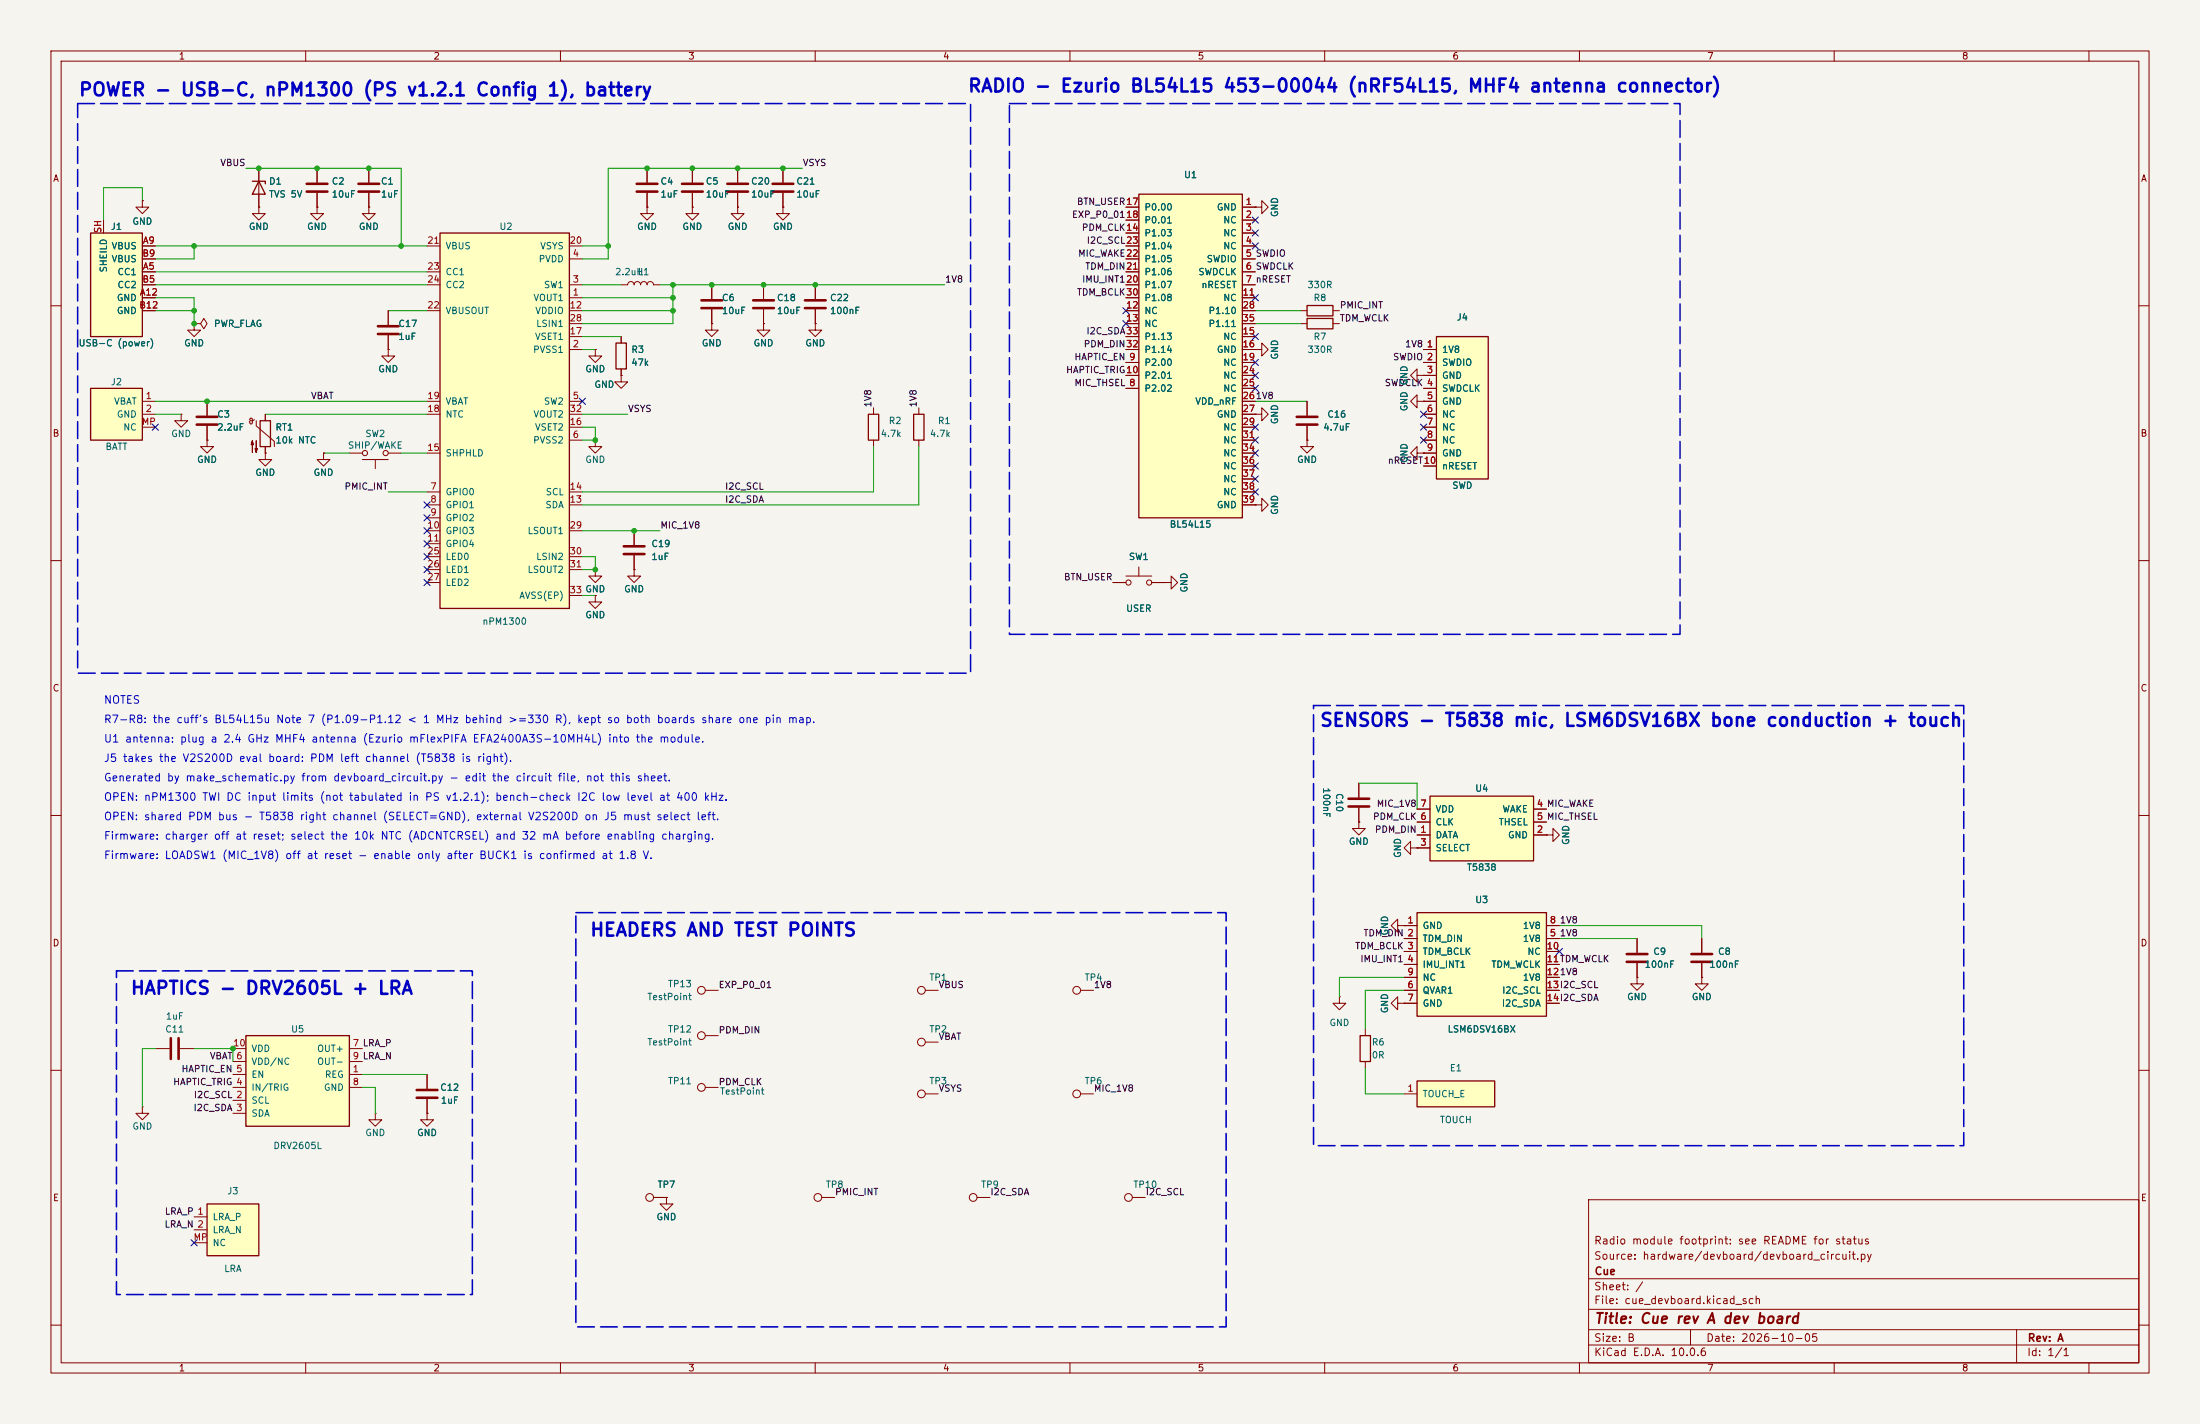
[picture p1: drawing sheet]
<svg xmlns="http://www.w3.org/2000/svg" width="432mm" height="279mm" viewBox="0 0 432 279" stroke-linecap="round" stroke-linejoin="round" font-family="sans-serif">
<path d="M0 0h431.8v279.4h-431.8z" fill="#f5f4ef" stroke="#f5f4ef" stroke-width=".2"/>
<g fill="none" stroke="#840000" stroke-width=".2">
<path d="M10 10h411.8v259.4h-411.8zM12 12h407.8v255.4h-407.8zM60 10v2M110 10v2M160 10v2M210 10v2M260 10v2M310 10v2M360 10v2M410 10v2M10 60h2M419.8 60h2"/>
<path d="M10 110h2M419.8 110h2M10 160h2M419.8 160h2M10 210h2M419.8 210h2M311.8 235.4h108v32h-108zM10 260h2M311.8 256.9h108M311.8 250.9h108M419.8 260h2M60 267.4v2"/>
<path d="M110 267.4v2M160 267.4v2M210 267.4v2M260 267.4v2M310 267.4v2M311.8 263.9h108M311.8 260.9h108M331.8 260.9v3M360 267.4v2M395.8 260.9v6.5M410 267.4v2"/>
</g>
<path d="M223.5 38.1h20.3v63.5h-20.3z" fill="#ffffc2"/>
<path d="M223.5 38.1h20.3v63.5h-20.3zM179.3 81.3h2.1v5.1h-2.1z" fill="none" stroke="#840000" stroke-width=".25"/>
<g fill="none" stroke="#840000" stroke-width=".2">
<path d="M221 40.6h2.5M221 43.2h2.5M221 45.7h2.5M221 48.3h2.5M221 50.8h2.5M221 53.3h2.5M221 55.9h2.5M221 58.4h2.5M243.8 40.6h2.6M243.8 43.2h2.6M243.8 45.7h2.6M243.8 48.3h2.6"/>
<path d="M243.8 50.8h2.6M243.8 53.3h2.6M243.8 55.9h2.6M243.8 58.4h2.6M221 76.2h2.5M221 71.1h2.5M221 73.7h2.5M221 61h2.5M221 63.5h2.5M221 66h2.5M221 68.6h2.5M243.8 76.2h2.6"/>
<path d="M243.8 71.1h2.6M243.8 73.7h2.6M243.8 61h2.6M243.8 63.5h2.6M243.8 66h2.6M243.8 68.6h2.6M243.8 78.7h2.6M180.3 80v1.3M180.3 86.4v1.2M243.8 81.3h2.6M243.8 83.8h2.6M243.8 86.4h2.6"/>
<path d="M243.8 88.9h2.6M243.8 91.4h2.6M243.8 94h2.6M243.8 96.5h2.6M243.8 99.1h2.6M334 184.2v2.7M334 189v2.8M222.2 235h2.6"/>
<circle cx="221.5" cy="234.9" r=".76"/>
</g>
<path d="M332 187.2h4M332 188.7h4" fill="none" stroke="#840000" stroke-width=".51"/>
<path d="M280.7 156.2h20.3v12.7h-20.3z" fill="#ffffc2"/>
<path d="M280.7 156.2h20.3v12.7h-20.3z" fill="none" stroke="#840000" stroke-width=".25"/>
<g fill="none" stroke="#840000" stroke-width=".2">
<path d="M116.8 86.4v1.2h1.3l-1.3 1.3-1.2-1.3h1.2M116.8 86.4h.1M116.8 116.8v1.3h1.3l-1.3 1.3-1.2-1.3h1.2M116.8 116.8h.1M116.8 111.8v1.2h1.3l-1.3 1.3-1.2-1.3h1.2M116.8 111.8h.1M124.5 111.8v1.2h1.2l-1.2 1.3-1.3-1.3h1.3M124.5 111.8h.1M278.1 158.8h2.6M301 158.8h2.5M278.1 163.8h2.6M278.1 166.4h2.6"/>
<path d="M278.1 161.3h2.6M301 163.8h2.5M301 161.3h2.5M334 191.8v1.2h1.3l-1.3 1.3-1.3-1.3h1.3M334 191.8h.1"/>
</g>
<path d="M17.8 76.2h10.1v10.2h-10.1z" fill="#ffffc2"/>
<path d="M17.8 76.2h10.1v10.2h-10.1z" fill="none" stroke="#840000" stroke-width=".25"/>
<path d="M27.9 78.7h2.6M27.9 81.3h2.6M27.9 83.8h2.6" fill="none" stroke="#840000" stroke-width=".2"/>
<path d="M86.4 45.7h25.4v73.7h-25.4z" fill="#ffffc2"/>
<path d="M86.4 45.7h25.4v73.7h-25.4zM120.9 67.3h2v5.1h-2z" fill="none" stroke="#840000" stroke-width=".25"/>
<g fill="none" stroke="#840000" stroke-width=".2">
<path d="M83.8 55.9h2.6M83.8 48.3h2.6M83.8 53.3h2.6M111.8 58.4h2.5M111.8 55.9h2.5M111.8 50.8h2.5M111.8 48.3h2.5M121.9 55.9l1.3-.1a.63 .63 0 0 1 .6-.6 .63 .63 0 0 1 .7 .7v-.1a.63 .63 0 0 1 .6-.6 .63 .63 0 0 1 .6 .7v-.1a.63 .63 0 0 1 .7-.6 .63 .63 0 0 1 .6 .7v-.1a.63 .63 0 0 1 .7-.6 .63 .63 0 0 1 .6 .7h1.2M127 40.6v1.3h1.3l-1.3 1.3-1.3-1.3h1.3M127 40.6h.1M139.7 55.9v2.8M149.9 55.9v2.8"/>
<path d="M83.8 78.7h2.6M83.8 61h2.6M111.8 68.6h2.5M111.8 78.7h2.5M111.8 61h2.5M111.8 66h2.5M111.8 63.5h2.5M116.8 68.6v1.3h1.3l-1.3 1.2-1.2-1.2h1.2M116.8 68.6h.1M121.9 73.7v1.2h1.3l-1.3 1.3-1.3-1.3h1.3M121.9 73.7h.1M121.9 66v1.3"/>
<path d="M121.9 72.4v1.3M139.7 63.5v1.3h1.3l-1.3 1.2-1.3-1.2h1.3M139.7 63.5h.1M139.7 60.7v2.8M149.9 63.5v1.3h1.2l-1.2 1.2-1.3-1.2h1.3M149.9 63.5h.1M149.9 60.7v2.8M83.8 96.5h2.6M83.8 99.1h2.6M83.8 88.9h2.6M83.8 81.3h2.6M111.8 86.4h2.5"/>
<path d="M111.8 96.5h2.5M111.8 99.1h2.5M111.8 83.8h2.5M111.8 81.3h2.5M83.8 101.6h2.6M83.8 104.1h2.6M83.8 106.7h2.6M83.8 109.2h2.6M83.8 111.8h2.6M83.8 114.3h2.6M111.8 104.1h2.5M111.8 109.2h2.5"/>
<path d="M111.8 111.8h2.5M111.8 116.8h2.5M266.7 153.7v2.8M266.7 158.5v2.8M266.7 161.3v1.3h1.3l-1.3 1.2-1.3-1.2h1.3M266.7 161.3h.1M276.9 166.4v-1.3l-1.3 1.3 1.3 1.2v-1.2h1.2M278.1 166.4h.1M303.5 163.8h1.3v-1.2l1.3 1.2-1.3 1.3v-1.3M303.5 163.8h.1M274.3 196.9v-1.3l-1.3 1.3 1.3 1.2v-1.2h1.3M274.3 181.6v-1.3l-1.3 1.3 1.3 1.3v-1.3h1.3"/>
<path d="M275.6 196.9h.1M275.6 181.6h.1M321.3 191.8v1.2h1.3l-1.3 1.3-1.3-1.3h1.3M321.3 191.8h.1M321.3 184.2v2.7M321.3 189v2.8"/>
</g>
<path d="M137.7 58.9h4M147.8 58.9h4.1M137.7 60.5h4M147.8 60.5h4.1M264.7 156.7h4M264.7 158.2h4M319.3 187.2h4M319.3 188.7h4" fill="none" stroke="#840000" stroke-width=".51"/>
<path d="M278.1 212.1h15.3v5.1h-15.3z" fill="#ffffc2"/>
<path d="M267 203.2h2v5.1h-2zM278.1 212.1h15.3v5.1h-15.3z" fill="none" stroke="#840000" stroke-width=".25"/>
<path d="M268 201.9v1.3M268 208.3v1.3M275.6 214.6h2.5" fill="none" stroke="#840000" stroke-width=".2"/>
<path d="M278.1 179.1h25.4v20.3h-25.4z" fill="#ffffc2"/>
<path d="M278.1 179.1h25.4v20.3h-25.4z" fill="none" stroke="#840000" stroke-width=".25"/>
<g fill="none" stroke="#840000" stroke-width=".2">
<path d="M127 33v2.8M127 37.8v2.8M135.9 33v2.8M135.9 37.8v2.8M144.8 33v2.8M144.8 37.8v2.8M153.7 33v2.8M153.7 37.8v2.8M135.9 40.6v1.3h1.3l-1.3 1.3-1.3-1.3h1.3M135.9 40.6h.1M144.8 40.6v1.3h1.2l-1.2 1.3-1.3-1.3h1.3M144.8 40.6h.1"/>
<path d="M153.7 40.6v1.3h1.2l-1.2 1.3-1.3-1.3h1.3M153.7 40.6h.1M160 55.9v2.8M160 63.5v1.3h1.3l-1.3 1.2-1.3-1.2h1.3M160 63.5h.1M160 60.7v2.8M262.9 195.6v1.3h1.3l-1.3 1.2-1.3-1.2h1.3M262.9 195.6h.1M275.6 181.6h2.5M275.6 184.2h2.5M275.6 186.7h2.5M275.6 189.2h2.5"/>
<path d="M275.6 194.3h2.5M275.6 196.9h2.5M275.6 191.8h2.5M303.5 181.6h2.6M303.5 184.2h2.6M303.5 186.7h2.6M303.5 189.2h2.6M303.5 194.3h2.6M303.5 196.9h2.6M303.5 191.8h2.6M73.7 218.4v1.3h1.2l-1.2 1.3-1.3-1.3h1.3M73.7 218.4h.1"/>
</g>
<path d="M125 36.1h4M125 37.6h4M133.9 36.1h4M133.9 37.6h4M142.7 36.1h4.1M142.7 37.6h4.1M151.6 36.1h4.1M151.6 37.6h4.1M158 58.9h4.1M158 60.5h4.1" fill="none" stroke="#840000" stroke-width=".51"/>
<path d="M40.6 236.2h10.2v10.2h-10.2z" fill="#ffffc2"/>
<path d="M40.6 236.2h10.2v10.2h-10.2z" fill="none" stroke="#840000" stroke-width=".25"/>
<g fill="none" stroke="#840000" stroke-width=".2">
<path d="M27.9 217.2v1.2h1.3l-1.3 1.3-1.2-1.3h1.2M27.9 217.2h.1M30.5 205.7h2.8M35.3 205.7h2.8M83.8 218.4v1.3h1.3l-1.3 1.3-1.3-1.3h1.3M83.8 218.4h.1M83.8 210.8v2.8M83.8 215.6v2.8M38.1 238.8h2.5M128.3 235h2.5M130.8 235v1.2h1.3l-1.3 1.3-1.3-1.3h1.3M130.8 235h.1"/>
<path d="M38.1 241.3h2.5M38.1 243.8h2.5"/>
<circle cx="127.5" cy="234.9" r=".76"/>
</g>
<path d="M33.5 203.7v4.1M35.1 203.7v4.1M81.8 213.9h4.1M81.8 215.4h4.1" fill="none" stroke="#840000" stroke-width=".51"/>
<path d="M48.3 203.2h20.3v17.8h-20.3z" fill="#ffffc2"/>
<path d="M51.1 82.6h2v5h-2zM48.3 203.2h20.3v17.8h-20.3z" fill="none" stroke="#840000" stroke-width=".25"/>
<g fill="none" stroke="#840000" stroke-width=".2">
<path d="M27.9 39.4v1.2h1.3l-1.3 1.3-1.2-1.3h1.2M27.9 39.4h.1M50.8 40.6v1.3h1.3l-1.3 1.3-1.3-1.3h1.3M50.8 40.6h.1M62.2 40.6v1.3h1.3l-1.3 1.3-1.2-1.3h1.2M62.2 40.6h.1M72.4 40.6v1.3h1.3l-1.3 1.3-1.3-1.3h1.3M72.4 40.6h.1M38.1 63.5h1.3l.6-1 .6 1-.6 1-.6-1M38.1 63.5h.1M38.1 63.5v1.3h1.3l-1.3 1.2-1.3-1.2h1.3M40.6 78.7v2.8"/>
<path d="M76.2 68.6v1.3h1.3l-1.3 1.2-1.3-1.2h1.3M76.2 68.6h.1M76.2 61v2.8M76.2 65.8v2.8M40.6 86.4v1.2h1.3l-1.3 1.3-1.2-1.3h1.2M40.6 86.4h.1M40.6 83.6v2.8M49.5 82.3l-.1 .8h-.3l-.2-.4M49.5 82.3l-.2-.3-.3 .3 .1 .2 .3 .1 .5-.3M50.3 82.6v1l3.5 3v1M52.1 88.9v1.3h1.2l-1.2 1.2-1.3-1.2h1.3M52.1 88.9h.1"/>
<path d="M52.1 81.3v1.3M52.1 87.6v1.3M63.5 88.9v1.3h1.3l-1.3 1.2-1.3-1.2h1.3M63.5 88.9h.1M68.6 88.9h2.5M71.1 90.2h5.1M73.7 90.2v1.7M76.2 88.9h2.5M138.4 194.3h2.6M45.7 210.8h2.6M45.7 215.9h2.6M45.7 218.4h2.6"/>
<path d="M45.7 213.4h2.6M45.7 208.3h2.6M45.7 205.7h2.6M68.6 210.8h2.5M68.6 213.4h2.5M68.6 208.3h2.5M68.6 205.7h2.5M138.4 203.2h2.6"/>
<circle cx="71.6" cy="88.9" r=".51"/>
<circle cx="75.7" cy="88.9" r=".51"/>
<circle cx="137.7" cy="194.3" r=".76"/>
<circle cx="137.7" cy="203.2" r=".76"/>
</g>
<g fill="#840000" stroke="#840000" stroke-width=".2">
<path d="M49.5 86.5l.3 .7h-.5l.2-.7v2.3z"/>
<path d="M50.3 86.5v2.3l-.3-.8h.5l-.2 .8z"/>
</g>
<path d="M74.2 64h4M74.2 65.5h4M38.6 81.8h4.1M38.6 83.3h4.1" fill="none" stroke="#840000" stroke-width=".51"/>
<path d="M17.8 45.7h10.1v20.3h-10.1z" fill="#ffffc2"/>
<path d="M49.5 35.6h2.6v.5M50.8 35.6l1.3 2.5h-2.6zM17.8 45.7h10.1v20.3h-10.1zM256.5 59.9h5.1v2.1h-5.1zM256.5 62.5h5.1v2h-5.1zM170.4 81.3h2.1v5.1h-2.1z" fill="none" stroke="#840000" stroke-width=".25"/>
<g fill="none" stroke="#840000" stroke-width=".2">
<path d="M50.8 33v7.6M62.2 33v2.8M62.2 37.8v2.8M72.4 33v2.8M72.4 37.8v2.8M20.3 43.2v2.5M27.9 53.3h2.6M27.9 48.3h2.6M27.9 58.4h2.6M27.9 55.9h2.6M27.9 50.8h2.6M27.9 61h2.6"/>
<path d="M246.4 68.6h1.2v-1.3l1.3 1.3-1.3 1.3v-1.3M246.4 68.6h.1M255.3 61h1.2M255.3 63.5h1.2M256.5 78.7v2.8M261.6 61h1.3M261.6 63.5h1.3M278.1 78.7v-1.2l-1.2 1.2 1.2 1.3v-1.3h1.3M278.1 73.7v-1.3l-1.2 1.3 1.2 1.2v-1.2h1.3M279.4 78.7h.1M279.4 73.7h.1M35.6 81.3v1.3h1.2l-1.2 1.2-1.3-1.2h1.3"/>
<path d="M35.6 81.3h.1M171.4 80v1.3M171.4 86.4v1.2M246.4 81.3h1.2v-1.3l1.3 1.3-1.3 1.3v-1.3M246.4 81.3h.1M256.5 86.4v1.2h1.3l-1.3 1.3-1.2-1.3h1.2M256.5 86.4h.1M256.5 83.6v2.8M278.1 88.9v-1.3l-1.2 1.3 1.2 1.3v-1.3h1.3M279.4 88.9h.1M124.5 104.1v2.8M124.5 109v2.8"/>
<path d="M218.4 114.3h2.6M221 113h5.1M223.5 111.3v1.7M226.1 114.3h2.5M228.6 114.3h1.3v-1.3l1.2 1.3-1.2 1.3v-1.3M228.6 114.3h.1M181.6 194.3h2.5M212.1 194.3h2.5M138.4 213.4h2.6M181.6 204.5h2.5M181.6 214.6h2.5M212.1 214.6h2.5"/>
<path d="M161.3 235h2.5M191.8 235h2.5"/>
<circle cx="221.5" cy="114.3" r=".51"/>
<circle cx="225.6" cy="114.3" r=".51"/>
<circle cx="180.8" cy="194.3" r=".76"/>
<circle cx="211.3" cy="194.3" r=".76"/>
<circle cx="137.7" cy="213.4" r=".76"/>
<circle cx="180.8" cy="204.5" r=".76"/>
<circle cx="180.8" cy="214.6" r=".76"/>
<circle cx="211.3" cy="214.6" r=".76"/>
<circle cx="160.5" cy="234.9" r=".76"/>
<circle cx="191" cy="234.9" r=".76"/>
</g>
<path d="M60.2 36.1h4.1M60.2 37.6h4.1M70.4 36.1h4M70.4 37.6h4M254.5 81.8h4.1M254.5 83.3h4.1M122.4 107.2h4.1M122.4 108.7h4.1" fill="none" stroke="#840000" stroke-width=".51"/>
<path d="M281.9 66h10.2v28h-10.2z" fill="#ffffc2"/>
<path d="M281.9 66h10.2v28h-10.2z" fill="none" stroke="#840000" stroke-width=".25"/>
<g fill="none" stroke="#840000" stroke-width=".2">
<path d="M27.9 39.4h.1M50.8 33v2.6M50.8 38.1v2.5M62.2 33v2.8M62.2 37.8v2.8M72.4 33v2.8M72.4 37.8v2.8M127 33v2.8M127 37.8v2.8M135.9 33v2.8M135.9 37.8v2.8M144.8 33v2.8"/>
<path d="M144.8 37.8v2.8M153.7 33v2.8M153.7 37.8v2.8M20.3 43.2v2.5M27.9 48.3h2.6M27.9 50.8h2.6M27.9 53.3h2.6M27.9 55.9h2.6M27.9 58.4h2.6M50.8 40.6h.1M62.2 40.6h.1M72.4 40.6h.1"/>
<path d="M127 40.6h.1M135.9 40.6h.1M139.7 55.9v2.8M144.8 40.6h.1M149.9 55.9v2.8M153.7 40.6h.1M160 55.9v2.8M221 40.6h2.5M221 43.2h2.5M221 45.7h2.5M221 48.3h2.5M221 50.8h2.5"/>
<path d="M221 53.3h2.5M221 55.9h2.5M221 58.4h2.5M243.8 40.6h2.6M243.8 43.2h2.6M243.8 45.7h2.6M243.8 48.3h2.6M243.8 50.8h2.6M243.8 53.3h2.6M243.8 55.9h2.6M243.8 58.4h2.6M246.4 40.6h1.2v-1.2l1.3 1.2-1.3 1.3v-1.3"/>
<path d="M246.4 40.6h.1M27.9 61h2.6M38.1 63.5h.1M40.6 78.7v2.8M76.2 68.6h.1M76.2 61v2.8M76.2 65.8v2.8M116.8 68.6h.1M121.9 73.7h.1M121.9 66v1.3M121.9 72.4v1.3M139.7 63.5h.1"/>
<path d="M139.7 60.7v2.8M149.9 63.5h.1M149.9 60.7v2.8M160 63.5h.1M160 60.7v2.8M221 68.6h2.5M221 71.1h2.5M221 73.7h2.5M221 76.2h2.5M221 61h2.5M221 63.5h2.5M221 66h2.5"/>
<path d="M243.8 68.6h2.6M243.8 71.1h2.6M243.8 73.7h2.6M243.8 76.2h2.6M243.8 78.7h2.6M243.8 61h2.6M243.8 63.5h2.6M243.8 66h2.6M246.4 68.6h.1M256.5 78.7v2.8M279.4 73.7h.1M279.4 78.7h.1"/>
<path d="M279.4 68.6h2.5M279.4 71.1h2.5M279.4 73.7h2.5M279.4 76.2h2.5M279.4 78.7h2.5M40.6 86.4h.1M40.6 83.6v2.8M52.1 88.9h.1M52.1 81.3v1.3M52.1 87.6v1.3M63.5 88.9h.1M243.8 81.3h2.6"/>
<path d="M243.8 83.8h2.6M243.8 86.4h2.6M243.8 88.9h2.6M243.8 91.4h2.6M243.8 94h2.6M243.8 96.5h2.6M243.8 99.1h2.6M246.4 99.1h1.2v-1.3l1.3 1.3-1.3 1.2v-1.2M246.4 99.1h.1M246.4 81.3h.1M256.5 86.4h.1M256.5 83.6v2.8"/>
<path d="M279.4 88.9h.1M279.4 81.3h2.5M279.4 83.8h2.5M279.4 86.4h2.5M279.4 88.9h2.5M279.4 91.4h2.5M116.8 111.8h.1M116.8 116.8h.1M124.5 111.8h.1M124.5 104.1v2.8M124.5 109v2.8M218.4 114.3h2.6"/>
<path d="M226.1 114.3h2.5M228.6 114.3h.1M266.7 153.7v2.8M266.7 158.5v2.8M278.1 158.8h2.6M301 158.8h2.5M266.7 161.3h.1M278.1 166.4h.1M278.1 163.8h2.6M278.1 166.4h2.6M278.1 161.3h2.6M301 163.8h2.5"/>
<path d="M301 161.3h2.5M303.5 163.8h.1M275.6 196.9h.1M275.6 181.6h.1M275.6 181.6h2.5M275.6 184.2h2.5M275.6 186.7h2.5M275.6 189.2h2.5M275.6 194.3h2.5M275.6 196.9h2.5M275.6 191.8h2.5M303.5 181.6h2.6"/>
<path d="M303.5 184.2h2.6M303.5 186.7h2.6M303.5 189.2h2.6M303.5 194.3h2.6M303.5 196.9h2.6M303.5 191.8h2.6M321.3 191.8h.1M321.3 184.2v2.7M321.3 189v2.8M334 191.8h.1M334 184.2v2.7M334 189v2.8"/>
<path d="M83.8 218.4h.1M83.8 210.8v2.8M83.8 215.6v2.8M128.3 235h2.5M130.8 235h.1"/>
</g>
<g fill="none" stroke="#009600" stroke-width=".2">
<path d="M27.9 39.4v-2.6h-7.6v6.4M48.3 33h30.4v15.3M157.5 33h-38.1v17.8h-5.1M30.5 48.3h53.3M30.5 53.3h53.3M30.5 55.9h53.3M30.5 58.4h7.6v5.1M38.1 48.3v2.5h-7.6M114.3 48.3h5.1M114.3 55.9h7.6M114.3 58.4h17.8M129.5 55.9h55.9"/>
<path d="M132.1 55.9v7.6h-17.8M30.5 78.7h53.3M30.5 61h7.6M76.2 61h7.6M114.3 61h17.8M114.3 68.6h2.5M114.3 66h7.6M246.4 78.7h10.1M246.4 63.5h8.9M246.4 61h8.9M30.5 81.3h5.1M52.1 81.3h31.7"/>
<path d="M63.5 88.9h5.1M76.2 96.5h7.6M78.7 88.9h5.1M114.3 81.3h8.9M114.3 83.8h2.5v2.6h-2.5M171.4 87.6v8.9h-57.1M180.3 87.6v11.5h-66M114.3 116.8h2.5M114.3 104.1h15.2M114.3 109.2h2.5v2.6h-2.5M266.7 153.7h11.4v5.1M275.6 191.8h-12.7v3.8"/>
<path d="M275.6 194.3h-7.6v7.6M306.1 184.2h15.2M306.1 181.6h27.9v2.6M30.5 205.7h-2.6v11.5M38.1 205.7h7.6v2.6M71.1 213.4h2.6v5M71.1 210.8h12.7M268 209.6v5h7.6"/>
</g>
<g fill="none" stroke="#000084" stroke-width=".2">
<path d="M245.8 45.1l1.2 1.2M245.8 47.7l1.2 1.2M245.8 42.6l1.2 1.2M245.8 57.8l1.2 1.2M247 45.1l-1.2 1.2M247 47.7l-1.2 1.2M247 42.6l-1.2 1.2M247 57.8l-1.2 1.2M113.7 78.1l1.2 1.2M114.9 78.1l-1.2 1.2M220.4 60.4l1.2 1.2M220.4 62.9l1.2 1.2"/>
<path d="M221.6 60.4l-1.2 1.2M221.6 62.9l-1.2 1.2M245.8 65.4l1.2 1.2M245.8 75.6l1.2 1.2M245.8 73.1l1.2 1.2M245.8 70.5l1.2 1.2M247 65.4l-1.2 1.2M247 75.6l-1.2 1.2M247 73.1l-1.2 1.2M247 70.5l-1.2 1.2M29.9 83.2l1.2 1.2M31.1 83.2l-1.2 1.2"/>
<path d="M83.2 98.5l1.2 1.2M84.4 98.5l-1.2 1.2M245.8 93.4l1.2 1.2M245.8 83.2l1.2 1.2M245.8 88.3l1.2 1.2M245.8 85.8l1.2 1.2M245.8 95.9l1.2 1.2M245.8 90.8l1.2 1.2M247 93.4l-1.2 1.2M247 83.2l-1.2 1.2M247 88.3l-1.2 1.2M247 85.8l-1.2 1.2"/>
<path d="M247 95.9l-1.2 1.2M247 90.8l-1.2 1.2M278.8 83.2l1.2 1.2M278.8 85.8l1.2 1.2M278.8 80.7l1.2 1.2M280 83.2l-1.2 1.2M280 85.8l-1.2 1.2M280 80.7l-1.2 1.2M83.2 103.5l1.2 1.2M83.2 106.1l1.2 1.2M83.2 108.6l1.2 1.2M83.2 101l1.2 1.2"/>
<path d="M83.2 111.2l1.2 1.2M83.2 113.7l1.2 1.2M84.4 103.5l-1.2 1.2M84.4 106.1l-1.2 1.2M84.4 108.6l-1.2 1.2M84.4 101l-1.2 1.2M84.4 111.2l-1.2 1.2M84.4 113.7l-1.2 1.2M305.5 186.1l1.2 1.2M306.7 186.1l-1.2 1.2M37.5 243.2l1.2 1.2M38.7 243.2l-1.2 1.2"/>
</g>
<path d="M15.2 20.3h175.3v111.8h-175.3zM198.1 20.3h131.6v104.2h-131.6zM257.8 138.4h127.6v86.4h-127.6zM113 179.1h127.7v81.3h-127.7zM22.9 190.5h69.8v63.5h-69.8z" fill="none" stroke="#0000c2" stroke-width=".3" stroke-dasharray="3.3 1.2"/>
<g fill="#009600" stroke="#009600" stroke-width=".2">
<circle cx="116.8" cy="111.8" r=".46"/>
<circle cx="116.8" cy="86.4" r=".46"/>
<circle cx="78.7" cy="48.3" r=".46"/>
<circle cx="119.4" cy="48.3" r=".46"/>
<circle cx="127" cy="33" r=".46"/>
<circle cx="62.2" cy="33" r=".46"/>
<circle cx="72.4" cy="33" r=".46"/>
<circle cx="38.1" cy="48.3" r=".46"/>
<circle cx="50.8" cy="33" r=".46"/>
<circle cx="38.1" cy="63.5" r=".46"/>
<circle cx="38.1" cy="61" r=".46"/>
<circle cx="45.7" cy="205.7" r=".46"/>
<circle cx="153.7" cy="33" r=".46"/>
<circle cx="144.8" cy="33" r=".46"/>
<circle cx="135.9" cy="33" r=".46"/>
<circle cx="139.7" cy="55.9" r=".46"/>
<circle cx="132.1" cy="55.9" r=".46"/>
<circle cx="40.6" cy="78.7" r=".46"/>
<circle cx="132.1" cy="58.4" r=".46"/>
<circle cx="160" cy="55.9" r=".46"/>
<circle cx="124.5" cy="104.1" r=".46"/>
<circle cx="149.9" cy="55.9" r=".46"/>
<circle cx="132.1" cy="61" r=".46"/>
</g>
<g font-size="2.5" fill="#0000c2">
<text x="15.3" y="19.5">POWER - USB-C, nPM1300 (PS v1.2.1 Config 1), battery</text>
<text x="189.8" y="18.7">RADIO - Ezurio BL54L15 453-00044 (nRF54L15, MHF4 antenna connector)</text>
<text x="258.9" y="143.2">SENSORS - T5838 mic, LSM6DSV16BX bone conduction + touch</text>
<text x="115.7" y="184.3">HEADERS AND TEST POINTS</text>
<text x="25.5" y="195.8">HAPTICS - DRV2605L + LRA</text>
</g>
<text font-size="2" fill="#840000" x="312.8" y="260.2">Title: Cue rev A dev board</text>
<g font-size="1.5" fill="#0000c2">
<text x="20.3" y="138.4">NOTES</text>
<text x="20.3" y="142.3">R7-R8: the cuff's BL54L15u Note 7 (P1.09-P1.12 &lt; 1 MHz behind &gt;=330 R), kept so both boards share one pin map.</text>
<text x="20.3" y="146.1">U1 antenna: plug a 2.4 GHz MHF4 antenna (Ezurio mFlexPIFA EFA2400A3S-10MH4L) into the module.</text>
<text x="20.3" y="149.9">J5 takes the V2S200D eval board: PDM left channel (T5838 is right).</text>
<text x="20.3" y="153.7">Generated by make_schematic.py from devboard_circuit.py - edit the circuit file, not this sheet.</text>
<text x="20.3" y="157.5">OPEN: nPM1300 TWI DC input limits (not tabulated in PS v1.2.1); bench-check I2C low level at 400 kHz.</text>
<text x="20.3" y="161.3">OPEN: shared PDM bus - T5838 right channel (SELECT=GND), external V2S200D on J5 must select left.</text>
<text x="20.3" y="165.1">Firmware: charger off at reset; select the 10k NTC (ADCNTCRSEL) and 32 mA before enabling charging.</text>
<text x="20.3" y="168.9">Firmware: LOADSW1 (MIC_1V8) off at reset - enable only after BUCK1 is confirmed at 1.8 V.</text>
</g>
<g font-size="1.5" fill="#840000">
<text x="312.8" y="244.5">Radio module footprint: see README for status</text>
<text x="312.8" y="247.5">Source: hardware/devboard/devboard_circuit.py</text>
<text x="312.8" y="250.5">Cue</text>
<text x="312.8" y="256.2">File: cue_devboard.kicad_sch</text>
<text x="312.8" y="253.5">Sheet: /</text>
<text x="312.8" y="263.6">Size: B</text>
<text x="334.8" y="263.6">Date: 2026-10-05</text>
<text x="397.8" y="263.6">Rev: A</text>
<text x="312.8" y="266.4">KiCad E.D.A. 10.0.6</text>
<text x="397.8" y="266.4">Id: 1/1</text>
</g>
<g font-size="1.3" fill="#840000">
<text x="35" y="12">1</text>
<text x="85" y="12">2</text>
<text x="135" y="12">3</text>
<text x="185" y="12">4</text>
<text x="235" y="12">5</text>
<text x="285" y="12">6</text>
<text x="335" y="12">7</text>
<text x="385" y="12">8</text>
<text x="10.3" y="36">A</text>
<text x="420.1" y="36">A</text>
<text x="10.2" y="86">B</text>
<text x="420" y="86">B</text>
<text x="10.2" y="136">C</text>
<text x="420" y="136">C</text>
<text x="10.2" y="186">D</text>
<text x="420" y="186">D</text>
<text x="10.3" y="236">E</text>
<text x="420.1" y="236">E</text>
<text x="35" y="269.4">1</text>
<text x="85" y="269.4">2</text>
<text x="135" y="269.4">3</text>
<text x="185" y="269.4">4</text>
<text x="235" y="269.4">5</text>
<text x="285" y="269.4">6</text>
<text x="335" y="269.4">7</text>
<text x="385" y="269.4">8</text>
</g>
<g font-size="1.3" fill="#0f0f0f">
<text x="43.1" y="32.9">VBUS</text>
<text x="157.5" y="32.9">VSYS</text>
<text x="211.3" y="40.5">BTN_USER17</text>
<text x="210.3" y="43.1">EXP_P0_0118</text>
<text x="212.2" y="45.6">PDM_CLK14</text>
<text x="211.5" y="50.7">MIC_WAKE22</text>
<text x="212.9" y="53.2">TDM_DIN21</text>
<text x="213.2" y="48.1">I2C_SCL23</text>
<text x="185.4" y="55.8">1V8</text>
<text x="211.3" y="58.3">TDM_BCLK30</text>
<text x="212.3" y="55.8">IMU_INT120</text>
<text x="213.1" y="65.9">I2C_SDA33</text>
<text x="262.9" y="63.4">TDM_WCLK</text>
<text x="262.9" y="60.8">PMIC_INT</text>
<text x="210.8" y="71">HAPTIC_EN 9</text>
<text x="212.6" y="68.5">PDM_DIN32</text>
<text x="273.3" y="71">SWDIO 2</text>
<text x="275.7" y="68.5">1V8</text>
<text x="209.1" y="73.5">HAPTIC_TRIG10</text>
<text x="210.8" y="76.1">MIC_THSEL 8</text>
<text x="271.7" y="76.1">SWDCLK 4</text>
<text x="60.9" y="78.6">VBAT</text>
<text x="123.2" y="81.2">VSYS</text>
<text x="171.3" y="80" transform="rotate(-90 171.3 80)">1V8</text>
<text x="180.2" y="80" transform="rotate(-90 180.2 80)">1V8</text>
<text x="272.3" y="91.3">nRESET10</text>
<text x="67.5" y="96.4">PMIC_INT</text>
<text x="142.2" y="98.9">I2C_SDA</text>
<text x="142.2" y="96.4">I2C_SCL</text>
<text x="129.5" y="104">MIC_1V8</text>
<text x="208.7" y="114.2">BTN_USER</text>
<text x="269.4" y="161.2">PDM_CLK 6</text>
<text x="270.1" y="158.6">MIC_1V8</text>
<text x="269.7" y="163.7">PDM_DIN 1</text>
<text x="267.5" y="184">TDM_DIN 2</text>
<text x="306" y="181.5">1V8</text>
<text x="306" y="184">1V8</text>
<text x="265.9" y="186.6">TDM_BCLK 3</text>
<text x="266.9" y="189.1">IMU_INT1</text>
<text x="140.9" y="194.2">EXP_P0_01</text>
<text x="184.1" y="194.2">VBUS</text>
<text x="214.6" y="194.2">1V8</text>
<text x="140.9" y="203.1">PDM_DIN</text>
<text x="41.1" y="208.2">VBAT</text>
<text x="184.1" y="204.3">VBAT</text>
<text x="33.9" y="213.2">HAPTIC_TRIG 4</text>
<text x="35.5" y="210.7">HAPTIC_EN 5</text>
<text x="37.9" y="215.8">I2C_SCL 2</text>
<text x="140.9" y="213.2">PDM_CLK</text>
<text x="184.1" y="214.5">VSYS</text>
<text x="214.6" y="214.5">MIC_1V8</text>
<text x="37.9" y="218.3">I2C_SDA 3</text>
<text x="32.2" y="238.6">LRA_P 1</text>
<text x="163.8" y="234.8">PMIC_INT</text>
<text x="194.3" y="234.8">I2C_SDA</text>
<text x="224.8" y="234.8">I2C_SCL</text>
<text x="32.2" y="241.2">LRA_N 2</text>
</g>
<g font-size="1.3" fill="#006464">
<text x="232.3" y="35.3">U1</text>
<text x="52.7" y="36.5">D1</text>
<text x="52.7" y="39.1">TVS 5V</text>
<text x="65" y="36.5">C2</text>
<text x="65" y="39.1">10uF</text>
<text x="74.7" y="36.5">C1</text>
<text x="74.7" y="39.1">1uF</text>
<text x="129.5" y="36.5">C4</text>
<text x="129.5" y="39.1">1uF</text>
<text x="138.4" y="36.5">C5</text>
<text x="138.4" y="39.1">10uF</text>
<text x="147.3" y="36.5">C20</text>
<text x="147.3" y="39.1">10uF</text>
<text x="156.2" y="36.5">C21</text>
<text x="156.2" y="39.1">10uF</text>
<text x="224.5" y="41.6">P0.00</text>
<text x="238.7" y="41.6">GND</text>
<text x="21.6" y="45.4">J1</text>
<text x="25.9" y="44.4">GND</text>
<text x="48.7" y="45.4">GND</text>
<text x="60.2" y="45.4">GND</text>
<text x="70.3" y="45.4">GND</text>
<text x="97.9" y="45.4">U2</text>
<text x="124.9" y="45.4">GND</text>
<text x="133.8" y="45.4">GND</text>
<text x="142.7" y="45.4">GND</text>
<text x="151.6" y="45.4">GND</text>
<text x="224.5" y="46.7">P1.03</text>
<text x="224.5" y="44.1">P0.01</text>
<text x="240" y="44.1">NC</text>
<text x="240" y="46.7">NC</text>
<text x="251.2" y="42.7" transform="rotate(-90 251.2 42.7)">GND</text>
<text x="21.3" y="53.6" transform="rotate(-90 21.3 53.6)">SHEILD</text>
<text x="21.8" y="49.2">VBUS</text>
<text x="21.8" y="51.8">VBUS</text>
<text x="87.3" y="49.2">VBUS</text>
<text x="105.6" y="51.8">PVDD</text>
<text x="105.9" y="49.2">VSYS</text>
<text x="224.5" y="51.8">P1.05</text>
<text x="224.5" y="49.2">P1.04</text>
<text x="236.7" y="51.8">SWDIO</text>
<text x="240" y="49.2">NC</text>
<text x="22.8" y="59.4">GND</text>
<text x="22.9" y="54.3">CC1</text>
<text x="22.9" y="56.8">CC2</text>
<text x="87.3" y="54.3">CC1</text>
<text x="87.3" y="56.8">CC2</text>
<text x="104.6" y="59.4">VOUT1</text>
<text x="106.6" y="56.8">SW1</text>
<text x="120.6" y="54.3">2.2uH</text>
<text x="125.1" y="54.3">L1</text>
<text x="141.6" y="59.4">C6</text>
<text x="152.4" y="59.4">C18</text>
<text x="162.8" y="59.4">C22</text>
<text x="224.5" y="56.8">P1.07</text>
<text x="224.5" y="54.3">P1.06</text>
<text x="224.5" y="59.4">P1.08</text>
<text x="235.1" y="54.3">SWDCLK</text>
<text x="235.7" y="56.8">nRESET</text>
<text x="240" y="59.4">NC</text>
<text x="256.5" y="56.8">330R</text>
<text x="257.7" y="59.4">R8</text>
<text x="22.8" y="61.9">GND</text>
<text x="41.9" y="64.5">PWR_FLAG</text>
<text x="78.1" y="64.5">C17</text>
<text x="87.3" y="61.9">VBUSOUT</text>
<text x="105" y="61.9">VDDIO</text>
<text x="105.1" y="64.5">LSIN1</text>
<text x="141.6" y="61.9">10uF</text>
<text x="152.4" y="61.9">10uF</text>
<text x="162.8" y="61.9">100nF</text>
<text x="224.5" y="61.9">NC</text>
<text x="224.5" y="64.5">NC</text>
<text x="237.1" y="61.9">P1.10</text>
<text x="237.1" y="64.5">P1.11</text>
<text x="285.8" y="63.2">J4</text>
<text x="15.3" y="68.3">USB-C (power)</text>
<text x="36" y="68.3">GND</text>
<text x="78.1" y="67">1uF</text>
<text x="104.5" y="69.5">PVSS1</text>
<text x="104.9" y="67">VSET1</text>
<text x="123.8" y="69.5">R3</text>
<text x="137.6" y="68.3">GND</text>
<text x="147.8" y="68.3">GND</text>
<text x="158" y="68.3">GND</text>
<text x="224.5" y="69.5">P1.14</text>
<text x="224.5" y="67">P1.13</text>
<text x="238.7" y="69.5">GND</text>
<text x="240" y="67">NC</text>
<text x="251.2" y="70.6" transform="rotate(-90 251.2 70.6)">GND</text>
<text x="256.5" y="69.5">330R</text>
<text x="257.7" y="67">R7</text>
<text x="282.9" y="69.5">1V8</text>
<text x="21.6" y="75.9">J2</text>
<text x="74.1" y="73.4">GND</text>
<text x="114.8" y="73.4">GND</text>
<text x="116.6" y="76.4">GND</text>
<text x="123.8" y="72.1">47k</text>
<text x="224.5" y="77.2">P2.02</text>
<text x="224.5" y="72.1">P2.00</text>
<text x="224.5" y="74.6">P2.01</text>
<text x="240" y="72.1">NC</text>
<text x="240" y="74.6">NC</text>
<text x="240" y="77.2">NC</text>
<text x="276.6" y="75.7" transform="rotate(-90 276.6 75.7)">GND</text>
<text x="282.9" y="72.1">SWDIO</text>
<text x="282.9" y="74.6">GND</text>
<text x="282.9" y="77.2">SWDCLK</text>
<text x="22.3" y="79.7">VBAT</text>
<text x="22.8" y="82.2">GND</text>
<text x="42.5" y="82.2">C3</text>
<text x="87.3" y="82.2">NTC</text>
<text x="87.3" y="79.7">VBAT</text>
<text x="104.6" y="82.2">VOUT2</text>
<text x="106.6" y="79.7">SW2</text>
<text x="174.3" y="83.5">R2</text>
<text x="184" y="83.5">R1</text>
<text x="234.5" y="79.7">VDD_nRF</text>
<text x="238.7" y="82.2">GND</text>
<text x="251.2" y="83.3" transform="rotate(-90 251.2 83.3)">GND</text>
<text x="260.4" y="82.2">C16</text>
<text x="276.6" y="80.8" transform="rotate(-90 276.6 80.8)">GND</text>
<text x="282.9" y="79.7">GND</text>
<text x="282.9" y="82.2">NC</text>
<text x="20.6" y="88.6">BATT</text>
<text x="24.1" y="84.8">NC</text>
<text x="33.5" y="86.1">GND</text>
<text x="42.5" y="84.8">2.2uF</text>
<text x="54" y="84.8">RT1</text>
<text x="54" y="87.3">10k NTC</text>
<text x="68.2" y="88.3">SHIP/WAKE</text>
<text x="71.6" y="86.1">SW2</text>
<text x="87.3" y="89.9">SHPHLD</text>
<text x="104.5" y="87.3">PVSS2</text>
<text x="104.9" y="84.8">VSET2</text>
<text x="172.7" y="86.1">4.7k</text>
<text x="182.4" y="86.1">4.7k</text>
<text x="240" y="84.8">NC</text>
<text x="240" y="87.3">NC</text>
<text x="240" y="89.9">NC</text>
<text x="259.6" y="84.8">4.7uF</text>
<text x="282.9" y="84.8">NC</text>
<text x="282.9" y="87.3">NC</text>
<text x="282.9" y="89.9">GND</text>
<text x="38.6" y="91.1">GND</text>
<text x="50" y="93.7">GND</text>
<text x="61.4" y="93.7">GND</text>
<text x="114.8" y="91.1">GND</text>
<text x="240" y="92.4">NC</text>
<text x="240" y="94.9">NC</text>
<text x="254.5" y="91.1">GND</text>
<text x="276.6" y="91" transform="rotate(-90 276.6 91)">GND</text>
<text x="282.9" y="92.4">nRESET</text>
<text x="87.3" y="97.5">GPIO0</text>
<text x="87.3" y="100">GPIO1</text>
<text x="106.9" y="100">SDA</text>
<text x="107" y="97.5">SCL</text>
<text x="238.7" y="100">GND</text>
<text x="240" y="97.5">NC</text>
<text x="251.2" y="101.1" transform="rotate(-90 251.2 101.1)">GND</text>
<text x="284.9" y="96.2">SWD</text>
<text x="87.3" y="102.6">GPIO2</text>
<text x="87.3" y="105.1">GPIO3</text>
<text x="87.3" y="107.6">GPIO4</text>
<text x="103.4" y="105.1">LSOUT1</text>
<text x="127.7" y="107.6">C19</text>
<text x="229.5" y="103.8">BL54L15</text>
<text x="87.3" y="110.2">LED0</text>
<text x="87.3" y="112.7">LED1</text>
<text x="103.4" y="112.7">LSOUT2</text>
<text x="105.1" y="110.2">LSIN2</text>
<text x="127.7" y="110.2">1uF</text>
<text x="221.5" y="110.2">SW1</text>
<text x="87.3" y="115.3">LED2</text>
<text x="101.8" y="117.8">AVSS(EP)</text>
<text x="114.8" y="116.5">GND</text>
<text x="122.4" y="116.5">GND</text>
<text x="233.4" y="116.4" transform="rotate(-90 233.4 116.4)">GND</text>
<text x="94.6" y="122.9">nPM1300</text>
<text x="114.8" y="121.6">GND</text>
<text x="220.9" y="120.3">USER</text>
<text x="259.4" y="154.4" transform="rotate(90 259.4 154.4)">100nF</text>
<text x="261.9" y="155.5" transform="rotate(90 261.9 155.5)">C10</text>
<text x="289.4" y="155.6">U4</text>
<text x="281.7" y="159.7">VDD</text>
<text x="294.8" y="159.7">WAKE</text>
<text x="264.6" y="166.1">GND</text>
<text x="281.7" y="164.8">DATA</text>
<text x="281.7" y="167.3">SELECT</text>
<text x="281.7" y="162.3">CLK</text>
<text x="294.1" y="162.3">THSEL</text>
<text x="295.9" y="164.8">GND</text>
<text x="308.3" y="165.9" transform="rotate(-90 308.3 165.9)">GND</text>
<text x="275.3" y="168.4" transform="rotate(-90 275.3 168.4)">GND</text>
<text x="287.8" y="171.1">T5838</text>
<text x="289.4" y="177.5">U3</text>
<text x="272.7" y="183.7" transform="rotate(-90 272.7 183.7)">GND</text>
<text x="279.1" y="182.6">GND</text>
<text x="279.1" y="185.1">TDM_DIN</text>
<text x="298.8" y="185.1">1V8</text>
<text x="298.8" y="182.6">1V8</text>
<text x="279.1" y="187.7">TDM_BCLK</text>
<text x="279.1" y="190.2">IMU_INT1</text>
<text x="292.6" y="190.2">TDM_WCLK</text>
<text x="299.7" y="187.7">NC</text>
<text x="322.7" y="190.2">100nF</text>
<text x="324.4" y="187.7">C9</text>
<text x="335.4" y="190.2">100nF</text>
<text x="337.1" y="187.7">C8</text>
<text x="126.9" y="196.5">TestPoint</text>
<text x="131" y="194">TP13</text>
<text x="182.3" y="192.7">TP1</text>
<text x="212.8" y="192.7">TP4</text>
<text x="279.1" y="195.3">QVAR1</text>
<text x="279.1" y="197.8">GND</text>
<text x="279.1" y="192.7">NC</text>
<text x="294.7" y="197.8">I2C_SDA</text>
<text x="294.7" y="195.3">I2C_SCL</text>
<text x="298.8" y="192.7">1V8</text>
<text x="319.2" y="196.5">GND</text>
<text x="331.9" y="196.5">GND</text>
<text x="32.3" y="202.9">C11</text>
<text x="32.4" y="200.4">1uF</text>
<text x="57" y="202.9">U5</text>
<text x="131" y="202.9">TP12</text>
<text x="182.3" y="202.9">TP2</text>
<text x="260.8" y="201.6">GND</text>
<text x="272.7" y="198.9" transform="rotate(-90 272.7 198.9)">GND</text>
<text x="284" y="202.9">LSM6DSV16BX</text>
<text x="49.2" y="209.2">VDD/NC</text>
<text x="49.2" y="206.7">VDD</text>
<text x="62.1" y="206.7">OUT+</text>
<text x="62.1" y="209.2">OUT-</text>
<text x="126.9" y="205.4">TestPoint</text>
<text x="269.1" y="205.4">R6</text>
<text x="269.1" y="208">0R</text>
<text x="49.2" y="214.3">IN/TRIG</text>
<text x="49.2" y="211.8">EN</text>
<text x="63.5" y="214.3">GND</text>
<text x="63.6" y="211.8">REG</text>
<text x="86.3" y="214.3">C12</text>
<text x="131" y="213.1">TP11</text>
<text x="141.2" y="215.1">TestPoint</text>
<text x="182.3" y="213.1">TP3</text>
<text x="212.8" y="213.1">TP6</text>
<text x="279.1" y="215.6">TOUCH_E</text>
<text x="284.4" y="210.5">E1</text>
<text x="25.9" y="221.9">GND</text>
<text x="49.2" y="216.9">SCL</text>
<text x="49.2" y="219.4">SDA</text>
<text x="86.4" y="216.9">1uF</text>
<text x="282.5" y="220.7">TOUCH</text>
<text x="53.5" y="225.8">DRV2605L</text>
<text x="71.6" y="223.2">GND</text>
<text x="81.8" y="223.2">GND</text>
<text x="129" y="233.4">TP7</text>
<text x="162" y="233.4">TP8</text>
<text x="192.5" y="233.4">TP9</text>
<text x="222.3" y="233.4">TP10</text>
<text x="41.6" y="239.7">LRA_P</text>
<text x="44.5" y="234.6">J3</text>
<text x="128.7" y="239.7">GND</text>
<text x="41.6" y="242.3">LRA_N</text>
<text x="41.6" y="244.8">NC</text>
<text x="43.9" y="249.9">LRA</text>
</g>
<g font-size="1.3" fill="#a90000">
<text x="220.9" y="40.5">17</text>
<text x="244.4" y="40.5">1</text>
<text x="20.2" y="45.8" transform="rotate(-90 20.2 45.8)">SH</text>
<text x="220.9" y="45.6">14</text>
<text x="220.9" y="43">18</text>
<text x="244.4" y="43">2</text>
<text x="244.4" y="45.6">3</text>
<text x="27.8" y="50.7">B9</text>
<text x="27.9" y="53.2">A5</text>
<text x="27.9" y="48.1">A9</text>
<text x="83.8" y="48.1">21</text>
<text x="83.8" y="53.2">23</text>
<text x="111.7" y="48.1">20</text>
<text x="112.3" y="50.7">4</text>
<text x="220.9" y="53.2">21</text>
<text x="220.9" y="50.7">22</text>
<text x="220.9" y="48.1">23</text>
<text x="244.4" y="48.1">4</text>
<text x="244.4" y="50.7">5 SWDIO</text>
<text x="244.4" y="53.2">6 SWDCLK</text>
<text x="244.4" y="50.7">5</text>
<text x="244.4" y="53.2">6</text>
<text x="27.3" y="58.3">A12</text>
<text x="27.8" y="55.7">B5</text>
<text x="83.8" y="55.7">24</text>
<text x="112.3" y="58.3">1</text>
<text x="112.3" y="55.7">3</text>
<text x="220.9" y="55.7">20</text>
<text x="220.9" y="58.3">30</text>
<text x="243.8" y="58.3">11</text>
<text x="244.4" y="55.7">7 nRESET</text>
<text x="244.4" y="55.7">7</text>
<text x="27.2" y="60.8">B12</text>
<text x="83.8" y="60.8">22</text>
<text x="111.7" y="60.8">12</text>
<text x="111.7" y="65.9">17</text>
<text x="111.7" y="63.4">28</text>
<text x="220.9" y="60.8">12</text>
<text x="220.9" y="63.4">13</text>
<text x="220.9" y="65.9">33</text>
<text x="243.8" y="65.9">15</text>
<text x="243.8" y="60.8">28</text>
<text x="243.8" y="63.4">35</text>
<text x="112.3" y="68.4">2</text>
<text x="220.9" y="68.4">32</text>
<text x="221.5" y="71">9</text>
<text x="243.8" y="68.4">16</text>
<text x="243.8" y="71">19</text>
<text x="279.9" y="68.4">1</text>
<text x="279.9" y="71">2</text>
<text x="220.9" y="73.5">10</text>
<text x="221.5" y="76.1">8</text>
<text x="243.8" y="73.5">24</text>
<text x="243.8" y="76.1">25</text>
<text x="279.9" y="73.5">3</text>
<text x="279.9" y="76.1">4</text>
<text x="27.7" y="83.7">MP</text>
<text x="28.5" y="78.6">1</text>
<text x="28.5" y="81.1">2</text>
<text x="83.8" y="81.1">18</text>
<text x="83.8" y="78.6">19</text>
<text x="111.7" y="83.7">16</text>
<text x="111.7" y="81.1">32</text>
<text x="112.3" y="78.6">5</text>
<text x="243.8" y="78.6">261V8</text>
<text x="243.8" y="81.1">27</text>
<text x="243.8" y="83.7">29</text>
<text x="243.8" y="78.6">26</text>
<text x="279.9" y="78.6">5</text>
<text x="279.9" y="81.1">6</text>
<text x="279.9" y="83.7">7</text>
<text x="83.8" y="88.8">15</text>
<text x="112.3" y="86.2">6</text>
<text x="243.8" y="86.2">31</text>
<text x="243.8" y="88.8">34</text>
<text x="279.9" y="86.2">8</text>
<text x="279.9" y="88.8">9</text>
<text x="243.8" y="91.3">36</text>
<text x="243.8" y="93.8">37</text>
<text x="279.3" y="91.3">10</text>
<text x="84.4" y="96.4">7</text>
<text x="84.4" y="98.9">8</text>
<text x="84.4" y="101.5">9</text>
<text x="111.7" y="98.9">13</text>
<text x="111.7" y="96.4">14</text>
<text x="243.8" y="96.4">38</text>
<text x="243.8" y="98.9">39</text>
<text x="83.8" y="104">10</text>
<text x="83.8" y="106.5">11</text>
<text x="111.7" y="104">29</text>
<text x="83.8" y="109.1">25</text>
<text x="83.8" y="111.6">26</text>
<text x="111.7" y="109.1">30</text>
<text x="111.7" y="111.6">31</text>
<text x="83.8" y="114.2">27</text>
<text x="111.7" y="116.7">33 GND</text>
<text x="278.7" y="158.6">7</text>
<text x="278.7" y="161.2">6</text>
<text x="301.5" y="158.6">4 MIC_WAKE</text>
<text x="301.5" y="161.2">5 MIC_THSEL</text>
<text x="301.5" y="158.6">4</text>
<text x="301.5" y="161.2">5</text>
<text x="278.7" y="166.2">3</text>
<text x="278.7" y="163.7">1</text>
<text x="301.5" y="163.7">2</text>
<text x="276.1" y="181.5">1</text>
<text x="276.1" y="184">2</text>
<text x="304.1" y="184">5</text>
<text x="304.1" y="181.5">8</text>
<text x="276.1" y="189.1">4</text>
<text x="276.1" y="191.6">9</text>
<text x="276.1" y="186.6">3</text>
<text x="303.5" y="186.6">10</text>
<text x="303.5" y="189.1">11TDM_WCLK</text>
<text x="303.5" y="191.6">121V8</text>
<text x="303.5" y="189.1">11</text>
<text x="303.5" y="191.6">12</text>
<text x="276.1" y="194.2">6</text>
<text x="276.1" y="196.7">7</text>
<text x="303.5" y="194.2">13I2C_SCL</text>
<text x="303.5" y="196.7">14I2C_SDA</text>
<text x="303.5" y="194.2">13</text>
<text x="303.5" y="196.7">14</text>
<text x="45.7" y="205.6">10</text>
<text x="46.3" y="208.1">6</text>
<text x="69.1" y="205.6">7 LRA_P</text>
<text x="69.1" y="208.1">9 LRA_N</text>
<text x="69.1" y="210.7">1</text>
<text x="69.1" y="213.2">8</text>
<text x="276.1" y="214.5">1</text>
<text x="37.9" y="243.7">MP</text>
</g>
</svg>
